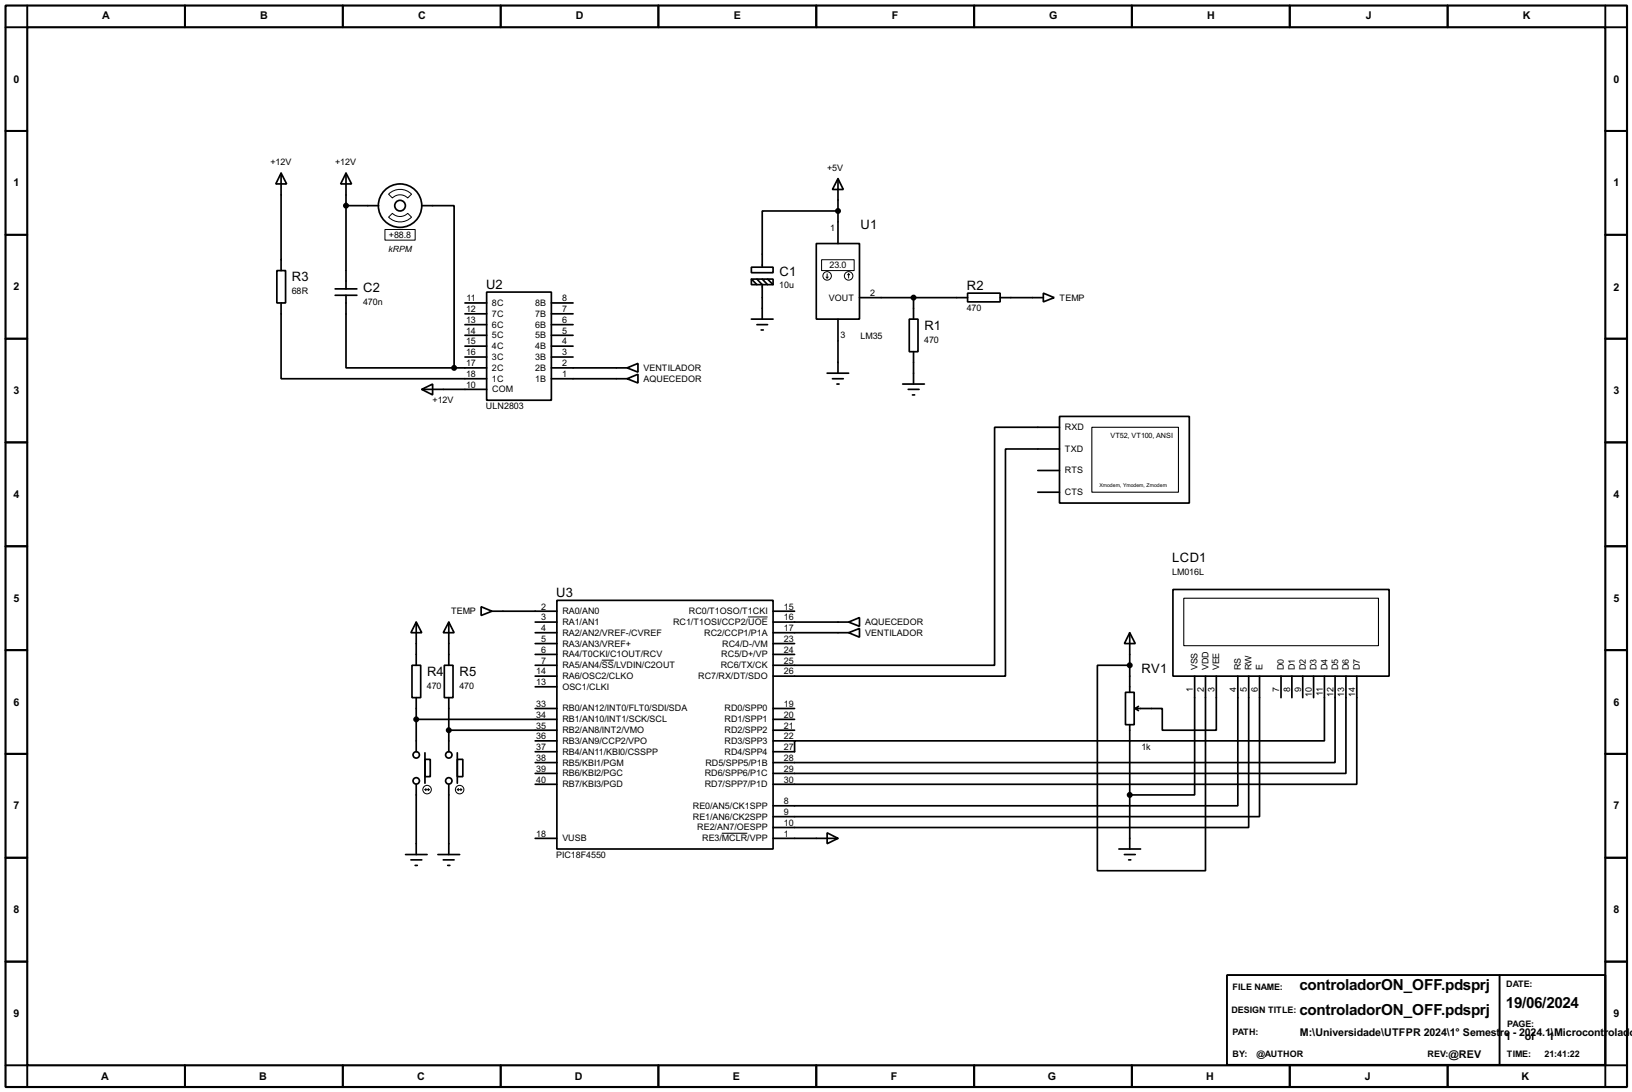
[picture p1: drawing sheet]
<svg xmlns="http://www.w3.org/2000/svg" width="383mm" height="256mm" viewBox="0 0 383 256" stroke-linecap="round" stroke-linejoin="round" font-family="sans-serif">
<path d="M1.3 1.3h381v254h-381zM6.4 6.4h370.8v243.8h-370.8z" fill="none" stroke="#000" stroke-width=".5"/>
<g fill="none" stroke="#000" stroke-width=".45">
<path d="M6.4 1.3v5.1h-5.1M43.5 1.3v5.1M80.6 1.3v5.1M117.7 1.3v5.1M154.7 1.3v5.1M191.8 1.3v5.1M228.9 1.3v5.1M266 1.3v5.1M303.1 1.3v5.1M340.2 1.3v5.1M377.2 1.3v5.1h5.1M1.3 30.8h5.1"/>
<path d="M377.2 30.8h5.1M1.3 55.2h5.1M377.2 55.2h5.1M1.3 79.6h5.1M377.2 79.6h5.1M1.3 103.9h5.1M377.2 103.9h5.1M1.3 128.3h5.1M377.2 128.3h5.1M1.3 152.7h5.1M377.2 152.7h5.1M1.3 177.1h5.1"/>
<path d="M377.2 177.1h5.1M1.3 201.5h5.1M377.2 201.5h5.1M1.3 225.9h5.1M288.3 229h88.9v21.1h-88.9zM352.4 229v21.1M377.2 225.9h5.1M1.3 250.2h5.1v5.1M43.5 250.2v5.1M80.6 250.2v5.1M117.7 250.2v5.1M154.7 250.2v5.1"/>
<path d="M191.8 250.2v5.1M228.9 250.2v5.1M266 250.2v5.1M303.1 250.2v5.1M340.2 250.2v5.1M382.3 250.2h-5.1v5.1"/>
</g>
<g fill="none" stroke="#000" stroke-width=".4">
<path d="M66.1 40.7l1.3 2.5h-2.6zM66.1 40.7v22.9M81.3 40.7l1.3 2.5h-2.5zM81.3 40.7v27.2M81.3 48.3h7.7M99.1 48.3h7.6v38.1M191.8 57.2h10.2v17.8h-10.2zM196.9 42l1.3 2.5h-2.6zM196.9 49.6h-17.8v13.2M196.9 42v15.2M65.1 63.6h2v7.6h-2zM66.1 71.2v17.8h48.3"/>
<path d="M78.8 69.4h5.1M78.8 67.9h5.1M81.3 69.4v17h25.4M109.3 76.3h5.1M109.3 78.8h5.1M109.3 73.7h5.1M109.3 71.2h5.1M114.4 68.6h15.2v25.4h-15.2zM129.6 76.3h5.1M129.6 78.8h5.1M129.6 73.7h5.1M129.6 71.2h5.1"/>
<path d="M176.6 62.8h5.1v1.3h-5.1zM176.6 65.6h5.1v1.3h-5.1zM176.6 75h5.1M176.6 65.6l1.3 1.3M177.9 65.6l1.2 1.3v8.1M177.9 76.3h2.5M178.9 77.5h.5M179.1 65.6l1.3 1.3M180.4 65.6l1.3 1.3M196.9 75v12.7M202 69.9h25.4M213.7 75h2v7.6h-2z"/>
<path d="M214.7 69.9v5.1M227.4 68.9h7.6v2h-7.6zM235 69.9h10.2M245.2 68.9l2.5 1-2.5 1zM99.1 91.5l2.6-1.3v2.6zM99.1 91.5h15.3M106.7 86.4h7.7M109.3 83.9h5.1M109.3 81.3h5.1M129.6 89h17.8M129.6 86.4h17.8M129.6 83.9h5.1"/>
<path d="M129.6 81.3h5.1M147.4 89l2.5-1.1v2.1zM147.4 86.4l2.5-1v2zM194.4 87.7h5M195.6 89h2.6M196.7 90.2h.5M212.1 90.2h5.1M213.4 91.5h2.6M214.4 92.8h.5M214.7 82.6v7.6M249 97.8h30.5v20.4h-30.5zM243.9 110.5h5.1"/>
<path d="M243.9 115.6h5.1M249 100.4h-15.3v55.9h-52M249 105.5h-12.7v53.3h-54.6M275.6 138.5h50.8v20.3h-50.8zM96.8 156.3h2.1v7.6h-2.1zM97.8 146.1l1.3 2.5h-2.5zM97.8 146.1v10.2M104.4 156.3h2.1v7.6h-2.1zM105.5 146.1l1.2 2.5h-2.5zM105.5 146.1v10.2M113.1 142.5l2.5 1.1-2.5 1zM115.6 143.6h15.3"/>
<path d="M125.8 146.1h5.1M125.8 148.6h5.1M125.8 151.2h5.1M125.8 153.7h5.1M125.8 156.3h5.1M125.8 158.8h5.1M130.9 141h50.8v58.4h-50.8zM181.7 146.1h17.7M181.7 148.6h17.7M181.7 143.6h5M181.7 151.2h5M181.7 153.7h5"/>
<path d="M199.4 146.1l2.6-1v2zM199.4 148.6l2.6-1v2.1zM265.5 148.6l1.3 2.6h-2.6zM265.5 156.3h-7.6v48.2h25.4v-45.7M265.5 148.6v14M280.7 158.8v27.9h-15.2M285.8 158.8v12.7h-12.7v-5.1h-6.3M290.9 158.8v30.5h-109.2M293.4 158.8v35.6h-111.7M296 158.8v33h-114.3M301 158.8v5.1M303.6 158.8v5.1"/>
<path d="M306.1 158.8v5.1M308.7 158.8v5.1M311.2 158.8v15.2h-124.5v2.6h-5M313.7 158.8v20.3h-132M316.3 158.8v22.9h-134.6M318.8 158.8v25.4h-137.1M97.8 163.9v12.7M97.8 169h33.1M99.9 178.4h1.2v4h-1.2zM99.9 176.8v7.2M105.5 163.9v12.7M105.5 171.5h25.4"/>
<path d="M107.5 178.4h1.3v4h-1.3zM107.5 176.8v7.2M125.8 161.3h5.1M125.8 166.4h5.1M125.8 174h5.1M125.8 176.6h5.1M125.8 179.1h5.1M181.7 169h5M181.7 171.5h5M181.7 166.4h5M181.7 174h5M264.5 162.6h2v7.6h-2z"/>
<path d="M265.5 170.2v29.2M266.8 166.4l.7 .5M267.5 165.9l-.7 .5M97.8 184.2v16.5M105.5 184.2v16.5M125.8 196.9h5.1M125.8 181.7h5.1M125.8 184.2h5.1M181.7 196.9h15.2M194.4 195.6l2.5 1.3-2.5 1.3zM262.9 199.4h5.1M95.3 200.7h5.1"/>
<path d="M96.6 202h2.5M97.6 203.3h.5M102.9 200.7h5.1M104.2 202h2.5M105.2 203.3h.5M264.2 200.7h2.6M265.2 202h.5"/>
<circle cx="94" cy="48.3" r="5.1"/>
<circle cx="94" cy="48.3" r="1.25"/>
<circle cx="97.8" cy="177.3" r=".75"/>
<circle cx="105.4" cy="177.3" r=".75"/>
<circle cx="97.8" cy="183.4" r=".75"/>
<circle cx="105.4" cy="183.4" r=".75"/>
</g>
<g fill="none" stroke="#000" stroke-width=".23">
<path d="M90.5 53.9h7.1v2.5h-7.1zM91.3 51l.9-.9a2.54 2.54 0 0 0 3.6 0l.9 .9a3.8 3.8 0 0 1-5.4 0zM91.3 45.6a3.8 3.8 0 0 1 5.4 0l-.9 .9a2.54 2.54 0 0 0-3.6 0zM193.1 61h7.6v2.6h-7.6zM194.1 65.1l.3 .2M194.4 64.3v1M194.6 65.1l-.2 .2M199.4 64.3l-.2 .3M199.4 64.3l.3 .3M199.4 64.3v1M141.4 155.1h2.8M175.8 144.9h4.6"/>
<path d="M99.9 185.5h1M99.9 185.5l.2 .2M100.1 185.2l-.2 .3M100.6 185.2l.3 .3M100.9 185.5l-.3 .2M107.5 185.5h1M107.5 185.5l.3 .2M107.8 185.2l-.3 .3M108.3 185.2l.2 .3M108.5 185.5l-.2 .2M169.6 195.7h6"/>
<circle cx="194.3" cy="64.8" r="1"/>
<circle cx="199.4" cy="64.8" r="1"/>
<circle cx="100.3" cy="185.5" r="1"/>
<circle cx="108" cy="185.5" r="1"/>
</g>
<g fill="#000" stroke="#000" stroke-width=".4">
<circle cx="81.3" cy="48.3" r=".5"/>
<circle cx="196.9" cy="49.6" r=".5"/>
<circle cx="214.6" cy="69.9" r=".5"/>
<circle cx="106.7" cy="86.4" r=".5"/>
<circle cx="265.4" cy="156.3" r=".5"/>
<circle cx="97.8" cy="169" r=".5"/>
<circle cx="105.4" cy="171.5" r=".5"/>
<circle cx="265.4" cy="186.7" r=".5"/>
</g>
<path d="M256.6 100.4h20.3v15.2h-20.3zM278.2 140.5h45.7v11.2h-45.7z" fill="none" stroke="#000" stroke-width=".25"/>
<g font-size="4">
<text x="305.4" y="232.6">controladorON_OFF.pdsprj</text>
<text x="305.4" y="238.4">controladorON_OFF.pdsprj</text>
<text x="353.9" y="236.7">19/06/2024</text>
</g>
<g font-size="3.4">
<text x="202.2" y="53.9">U1</text>
<text x="183.2" y="64.8">C1</text>
<text x="68.6" y="66.1">R3</text>
<text x="85.4" y="68.6">C2</text>
<text x="114.2" y="67.8">U2</text>
<text x="227.2" y="68.1">R2</text>
<text x="217.2" y="77.5">R1</text>
<text x="275.5" y="132.1">LCD1</text>
<text x="130.7" y="140.2">U3</text>
<text x="100.4" y="158.8">R4</text>
<text x="108" y="158.8">R5</text>
<text x="268.3" y="158">RV1</text>
</g>
<g font-size="2.8">
<text x="24" y="4.5">A</text>
<text x="61.1" y="4.5">B</text>
<text x="98.2" y="4.5">C</text>
<text x="135.3" y="4.5">D</text>
<text x="172.4" y="4.5">E</text>
<text x="209.6" y="4.5">F</text>
<text x="246.5" y="4.5">G</text>
<text x="283.6" y="4.5">H</text>
<text x="320.9" y="4.5">J</text>
<text x="357.8" y="4.5">K</text>
<text x="3.2" y="19.4">0</text>
<text x="379.1" y="19.4">0</text>
<text x="3.2" y="43.8">1</text>
<text x="379.1" y="43.8">1</text>
<text x="3.2" y="68.2">2</text>
<text x="379.1" y="68.4">2</text>
<text x="3.2" y="92.6">3</text>
<text x="379.1" y="92.6">3</text>
<text x="3.2" y="117">4</text>
<text x="379.1" y="117">4</text>
<text x="3.2" y="141.4">5</text>
<text x="379.1" y="141.4">5</text>
<text x="3.2" y="165.8">6</text>
<text x="379.1" y="165.8">6</text>
<text x="3.2" y="190.1">7</text>
<text x="379.1" y="190.1">7</text>
<text x="3.2" y="214.5">8</text>
<text x="379.1" y="214.5">8</text>
<text x="3.2" y="238.9">9</text>
<text x="379.1" y="238.9">9</text>
<text x="305.4" y="243.3">M:\Universidade\UTFPR 2024\1° Semest</text>
<text x="352.5" y="243.3">re - 2024.1\Microcontr</text>
<text x="353.7" y="244.4">1</text>
<text x="358.3" y="244.4">of</text>
<text x="363.9" y="244.4">1</text>
<text x="377.9" y="243.3">olad</text>
<text x="382.9" y="243.3">or</text>
<text x="340.4" y="248.4">@REV</text>
<text x="23.8" y="253.6">A</text>
<text x="60.9" y="253.6">B</text>
<text x="98" y="253.6">C</text>
<text x="135" y="253.6">D</text>
<text x="172.2" y="253.6">E</text>
<text x="209.3" y="253.6">F</text>
<text x="246.2" y="253.6">G</text>
<text x="283.4" y="253.6">H</text>
<text x="320.7" y="253.6">J</text>
<text x="357.5" y="253.6">K</text>
</g>
<g font-size="2.4">
<text x="63.6" y="38.8">+12V</text>
<text x="78.8" y="38.8">+12V</text>
<text x="194.4" y="40.1">+5V</text>
<text x="91.4" y="55.8">+88.8</text>
<text x="195.1" y="54.3">1</text>
<text x="194.9" y="62.9">23.0</text>
<text x="68.6" y="69.1">68R</text>
<text x="85.3" y="71.6">470n</text>
<text x="109.7" y="70.8">11</text>
<text x="115.6" y="71.9">8C</text>
<text x="125.8" y="71.9">8B</text>
<text x="132.1" y="70.8">8</text>
<text x="183.1" y="67.7">10u</text>
<text x="194.8" y="70.6">VOUT</text>
<text x="204.5" y="69.5">2</text>
<text x="249" y="70.6">TEMP</text>
<text x="109.5" y="75.8">13</text>
<text x="109.5" y="73.3">12</text>
<text x="115.6" y="76.9">6C</text>
<text x="115.6" y="74.4">7C</text>
<text x="125.8" y="76.9">6B</text>
<text x="125.8" y="74.4">7B</text>
<text x="132.1" y="75.8">6</text>
<text x="132.1" y="73.3">7</text>
<text x="227.2" y="73">470</text>
<text x="109.5" y="83.5">16</text>
<text x="109.5" y="80.9">15</text>
<text x="109.5" y="78.3">14</text>
<text x="115.6" y="82">4C</text>
<text x="115.6" y="79.5">5C</text>
<text x="125.8" y="82">4B</text>
<text x="125.8" y="79.5">5B</text>
<text x="132.1" y="83.5">3</text>
<text x="132.1" y="80.9">4</text>
<text x="132.1" y="78.3">5</text>
<text x="197.5" y="79.4">3</text>
<text x="202.2" y="79.6">LM35</text>
<text x="217.2" y="80.4">470</text>
<text x="109.5" y="88.5">18</text>
<text x="109.5" y="86">17</text>
<text x="115.6" y="89.6">1C</text>
<text x="115.6" y="87.1">2C</text>
<text x="115.6" y="84.6">3C</text>
<text x="125.8" y="89.6">1B</text>
<text x="125.8" y="87.1">2B</text>
<text x="125.8" y="84.6">3B</text>
<text x="132.1" y="88.5">1</text>
<text x="132.1" y="86">2</text>
<text x="151.2" y="89.6">AQUECEDOR</text>
<text x="151.2" y="87.1">VENTILADOR</text>
<text x="101.7" y="94.7">+12V</text>
<text x="109.5" y="91.1">10</text>
<text x="115.6" y="92.2">COM</text>
<text x="114.2" y="96.1">ULN2803</text>
<text x="250.2" y="101.1">RXD</text>
<text x="250.2" y="106.2">TXD</text>
<text x="250.2" y="111.2">RTS</text>
<text x="250.2" y="116.3">CTS</text>
<text x="275.4" y="135.1">LM016L</text>
<text x="127.2" y="143.2">2</text>
<text x="184.2" y="143.2">15</text>
<text x="106" y="144.3">TEMP</text>
<text x="127.2" y="145.7">3</text>
<text x="127.2" y="148.2">4</text>
<text x="132.1" y="144.3">RA0/AN0</text>
<text x="132.1" y="146.8">RA1/AN1</text>
<text x="132.1" y="149.3">RA2/AN2/VREF-/CVREF</text>
<text x="158.1" y="146.8">RC1/T1OSI/CCP2/UOE</text>
<text x="161.8" y="144.3">RC0/T1OSO/T1CKI</text>
<text x="165.4" y="149.3">RC2/CCP1/P1A</text>
<text x="184.2" y="145.7">16</text>
<text x="184.2" y="148.2">17</text>
<text x="203.3" y="146.8">AQUECEDOR</text>
<text x="203.3" y="149.3">VENTILADOR</text>
<text x="127.2" y="150.8">5</text>
<text x="127.2" y="153.3">6</text>
<text x="127.2" y="155.9">7</text>
<text x="132.1" y="151.9">RA3/AN3/VREF+</text>
<text x="132.1" y="154.4">RA4/T0CKI/C1OUT/RCV</text>
<text x="169.5" y="154.4">RC5/D+/VP</text>
<text x="169.7" y="151.9">RC4/D-/VM</text>
<text x="184.2" y="150.8">23</text>
<text x="184.2" y="153.3">24</text>
<text x="184.2" y="155.9">25</text>
<text x="100.3" y="161.8">470</text>
<text x="107.9" y="161.8">470</text>
<text x="126" y="158.4">14</text>
<text x="126" y="160.9">13</text>
<text x="132.1" y="157">RA5/AN4/SS/LVDIN/C2OUT</text>
<text x="132.1" y="159.5">RA6/OSC2/CLKO</text>
<text x="164" y="159.5">RC7/RX/DT/SDO</text>
<text x="169.3" y="157">RC6/TX/CK</text>
<text x="184.2" y="158.4">26</text>
<text x="281.4" y="157.5" transform="rotate(-90 281.4 157.5)">VSS</text>
<text x="284" y="157.5" transform="rotate(-90 284 157.5)">VDD</text>
<text x="286.5" y="157.5" transform="rotate(-90 286.5 157.5)">VEE</text>
<text x="291.6" y="157.5" transform="rotate(-90 291.6 157.5)">RS</text>
<text x="294.1" y="157.5" transform="rotate(-90 294.1 157.5)">RW</text>
<text x="296.7" y="157.5" transform="rotate(-90 296.7 157.5)">E</text>
<text x="301.7" y="157.5" transform="rotate(-90 301.7 157.5)">D0</text>
<text x="304.3" y="157.5" transform="rotate(-90 304.3 157.5)">D1</text>
<text x="306.8" y="157.5" transform="rotate(-90 306.8 157.5)">D2</text>
<text x="309.4" y="157.5" transform="rotate(-90 309.4 157.5)">D3</text>
<text x="311.9" y="157.5" transform="rotate(-90 311.9 157.5)">D4</text>
<text x="314.4" y="157.5" transform="rotate(-90 314.4 157.5)">D5</text>
<text x="317" y="157.5" transform="rotate(-90 317 157.5)">D6</text>
<text x="319.5" y="157.5" transform="rotate(-90 319.5 157.5)">D7</text>
<text x="126" y="166">33</text>
<text x="132.1" y="162">OSC1/CLKI</text>
<text x="132.1" y="167.1">RB0/AN12/INT0/FLT0/SDI/SDA</text>
<text x="170.2" y="167.1">RD0/SPP0</text>
<text x="184.2" y="166">19</text>
<text x="280.3" y="162.5" transform="rotate(-90 280.3 162.5)">1</text>
<text x="282.9" y="162.5" transform="rotate(-90 282.9 162.5)">2</text>
<text x="285.4" y="162.4" transform="rotate(-90 285.4 162.4)">3</text>
<text x="290.5" y="162.4" transform="rotate(-90 290.5 162.4)">4</text>
<text x="293" y="162.5" transform="rotate(-90 293 162.5)">5</text>
<text x="295.6" y="162.5" transform="rotate(-90 295.6 162.5)">6</text>
<text x="300.6" y="162.5" transform="rotate(-90 300.6 162.5)">7</text>
<text x="303.2" y="162.4" transform="rotate(-90 303.2 162.4)">8</text>
<text x="305.7" y="162.5" transform="rotate(-90 305.7 162.5)">9</text>
<text x="308.3" y="163.6" transform="rotate(-90 308.3 163.6)">10</text>
<text x="310.8" y="163.5" transform="rotate(-90 310.8 163.5)">11</text>
<text x="313.3" y="163.6" transform="rotate(-90 313.3 163.6)">12</text>
<text x="315.9" y="163.6" transform="rotate(-90 315.9 163.6)">13</text>
<text x="318.4" y="163.6" transform="rotate(-90 318.4 163.6)">14</text>
<text x="126" y="168.6">34</text>
<text x="126" y="171.1">35</text>
<text x="126" y="173.6">36</text>
<text x="132.1" y="169.7">RB1/AN10/INT1/SCK/SCL</text>
<text x="132.1" y="172.2">RB2/AN8/INT2/VMO</text>
<text x="170.2" y="169.7">RD1/SPP1</text>
<text x="170.2" y="172.2">RD2/SPP2</text>
<text x="184.2" y="168.6">20</text>
<text x="184.2" y="171.1">21</text>
<text x="184.2" y="173.6">22</text>
<text x="126" y="176.2">37</text>
<text x="126" y="178.7">38</text>
<text x="132.1" y="174.7">RB3/AN9/CCP2/VPO</text>
<text x="132.1" y="177.3">RB4/AN11/KBI0/CSSPP</text>
<text x="132.1" y="179.8">RB5/KBI1/PGM</text>
<text x="165.7" y="179.8">RD5/SPP5/P1B</text>
<text x="170.2" y="174.7">RD3/SPP3</text>
<text x="170.2" y="177.3">RD4/SPP4</text>
<text x="184.2" y="176.2">27</text>
<text x="184.2" y="178.7">28</text>
<text x="268.2" y="176.1">1k</text>
<text x="126" y="181.3">39</text>
<text x="126" y="183.8">40</text>
<text x="132.1" y="182.4">RB6/KBI2/PGC</text>
<text x="132.1" y="184.9">RB7/KBI3/PGD</text>
<text x="165.6" y="182.4">RD6/SPP6/P1C</text>
<text x="165.6" y="184.9">RD7/SPP7/P1D</text>
<text x="184.2" y="181.3">29</text>
<text x="184.2" y="183.8">30</text>
<text x="162.8" y="190">RE0/AN5/CK1SPP</text>
<text x="184.2" y="188.9">8</text>
<text x="184.2" y="191.4">9</text>
<text x="126" y="196.5">18</text>
<text x="132.1" y="197.6">VUSB</text>
<text x="162.8" y="192.5">RE1/AN6/CK2SPP</text>
<text x="163.8" y="195.1">RE2/AN7/OESPP</text>
<text x="165" y="197.6">RE3/MCLR/VPP</text>
<text x="184.2" y="194">10</text>
<text x="184.2" y="196.5">1</text>
<text x="130.7" y="201.5">PIC18F4550</text>
<text x="289.6" y="232.4">FILE NAME:</text>
<text x="353.9" y="231.9">DATE:</text>
<text x="289.3" y="237.9">DESIGN TITLE:</text>
<text x="289.6" y="243.2">PATH:</text>
<text x="354.1" y="241.3">PAGE:</text>
<text x="289.6" y="248.2">BY:</text>
<text x="295.2" y="248.2">@AUTHOR</text>
<text x="335.4" y="248.3">REV:</text>
<text x="354.1" y="248.3">TIME:</text>
<text x="362.9" y="248.3">21:41:22</text>
</g>
<text font-size="2.3" x="91.3" y="59.1">kRPM</text>
<text font-size="1.9" x="260.9" y="103">VT52, VT100, ANSI</text>
<text font-size="1.4" x="258.4" y="114.4">Xmodem, Ymodem, Zmodem</text>
</svg>
